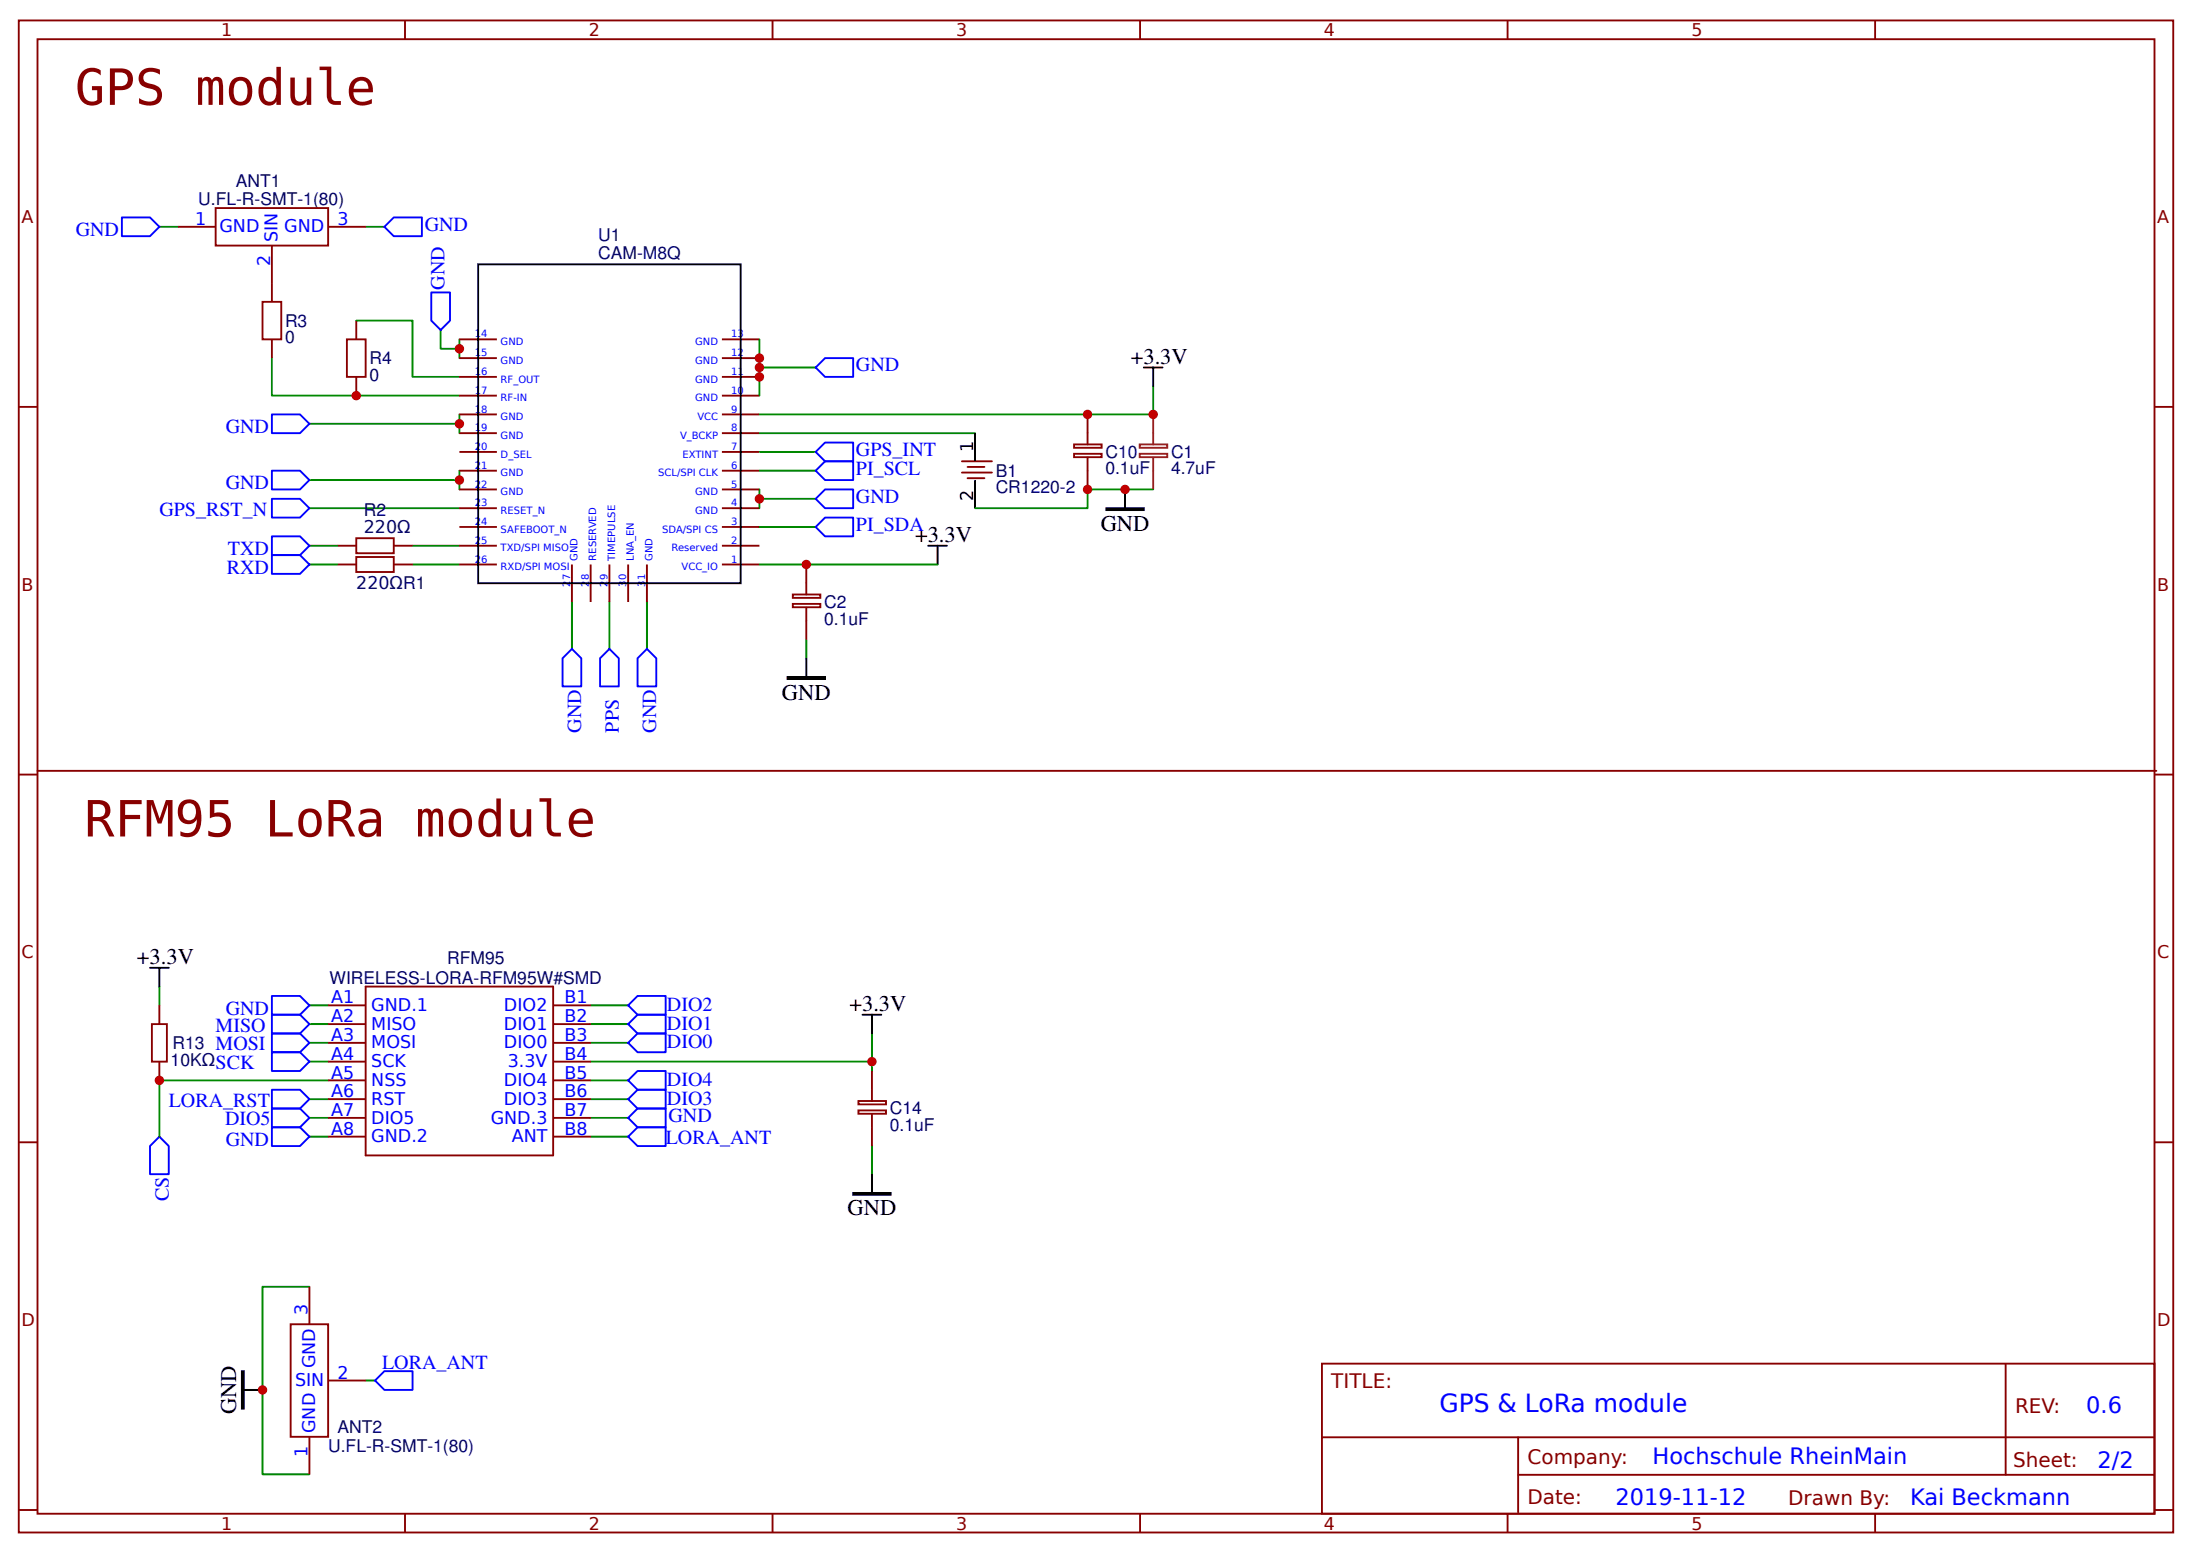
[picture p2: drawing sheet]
<svg xmlns="http://www.w3.org/2000/svg" width="309mm" height="219mm" viewBox="0 0 309 219" stroke-linecap="round" stroke-linejoin="round" font-family="sans-serif">
<g fill="none" stroke="#800" stroke-width=".26">
<path d="M2.6 2.9h304.1v213.2h-304.1zM5.3 5.5h298.7v208h-298.7zM57.1 2.9v2.6M109 2.9v2.6M160.9 2.9v2.6M212.7 2.9v2.6M264.6 2.9v2.6M25.1 32h5.3M30.4 29.3h15.9v5.3h-15.9zM38.4 34.6v8M46.3 32h5.3M2.6 57.4h2.7"/>
<path d="M38.4 47.9v2.6M50.3 45.2v2.7M50.3 53.2v2.6M64.8 58.4h5.3M64.8 55.8h5.3M64.8 53.2h5.3M64.8 50.5h5.3M64.8 47.9h5.3M101.9 58.4h5.3M101.9 55.8h5.3M101.9 53.2h5.3M101.9 50.5h5.3"/>
<path d="M101.9 47.9h5.3M153.5 58.4v4.3M304 57.4h2.7M47.6 77h2.7M47.6 79.6h2.7M50.3 75.9h5.3v2.1h-5.3zM50.3 78.6h5.3v2.1h-5.3zM55.6 77h2.6M55.6 79.6h2.6M64.8 77h5.3M64.8 79.6h5.3M64.8 74.3h5.3"/>
<path d="M64.8 71.7h5.3M64.8 69h5.3M64.8 66.4h5.3M64.8 63.7h5.3M64.8 61.1h5.3M80.7 79.6v5.3M83.3 79.6v5.3M86 79.6v5.3M88.6 79.6v5.3M91.3 79.6v5.3M101.9 77h5.3M101.9 79.6h5.3"/>
<path d="M101.9 74.3h5.3M101.9 71.7h5.3M101.9 69h5.3M101.9 66.4h5.3M101.9 63.7h5.3M101.9 61.1h5.3M113.8 79.6v4.2M135.7 65.1h4.3M135.7 66.6h4.3M136.5 65.9h2.4M136.5 67.4h2.4M151.6 64h3.8v.5h-3.8z"/>
<path d="M151.6 62.7h3.8v.5h-3.8zM153.5 64.5v4.5M111.9 85.2h3.9v.4h-3.9zM111.9 83.8h3.9v.5h-3.9zM113.8 85.7v4.5M2.6 109.2h2.7M5.3 108.7h299M304 109.2h2.7M51.6 139.1h26.5v23.9h-26.5zM21.4 144.4h2.1v5.3h-2.1zM22.5 141.8v2.6M22.5 149.7v2.7"/>
<path d="M46.3 141.8h5.3M46.3 144.4h5.3M46.3 147.1h5.3M46.3 149.7h5.3M46.3 152.4h5.3M46.3 155h5.3M46.3 157.7h5.3M78.1 141.8h5.2M78.1 144.4h5.2M78.1 147.1h5.2M78.1 149.7h5.2M78.1 152.4h5.2"/>
<path d="M78.1 155h5.2M78.1 157.7h5.2M121.1 156.6h3.9v.5h-3.9zM121.1 155.3h3.9v.5h-3.9zM123 151.1v4.2M123 157.1v4.5M2.6 161.1h2.7M46.3 160.3h5.3M78.1 160.3h5.2M304 161.1h2.7M41 186.8h5.3v15.8h-5.3zM43.7 181.5v5.3"/>
<path d="M46.3 194.7h5.3M186.5 192.3h117.5v21.2h-117.5zM283 192.3v15.7M2.6 213h2.7M43.7 202.6v5.3M57.1 213.5v2.6M109 213.5v2.6M160.9 213.5v2.6M186.6 202.7h117.3M212.7 213.5v2.6M214.2 208h89.7M214.2 202.7v10.6"/>
<path d="M264.6 213.5v2.6M304 213h2.7"/>
</g>
<g fill="none" stroke="#080" stroke-width=".26">
<path d="M22.5 32h2.6M51.6 32h2.6M38.4 50.5v5.3h26.4M43.7 59.8h21.1M50.3 45.2h7.9v8h6.6M62.2 46.5v2.7h2.6M64.8 47.9v2.6M64.8 58.4v2.7M107.2 47.9v7.9M107.2 51.8h7.9M162.7 54.5v3.9h-55.5M43.7 71.7h21.1"/>
<path d="M43.7 79.6h3.9M43.7 67.7h21.1M43.7 77h3.9M58.2 79.6h6.6M58.2 77h6.6M64.8 66.4v2.6M107.2 61.1h30.4M107.2 79.6h25.1M107.2 63.7h7.9M107.2 70.4h7.9M107.2 69v2.7M107.2 74.3h7.9"/>
<path d="M107.2 66.4h7.9M162.7 69h-9.2v2.7h-15.9M80.7 84.9v6.6M86 84.9v6.6M91.3 84.9v6.6M113.8 90.2v2.6M22.5 139.1v2.7M43.7 144.4h2.6M43.7 147.1h2.6M43.7 149.7h2.6M43.7 155h2.6M43.7 157.7h2.6"/>
<path d="M43.7 141.8h2.6M46.3 152.4h-23.8v7.9M83.3 149.7h39.7v1.4M83.3 144.4h5.3M83.3 147.1h5.3M83.3 155h5.3M83.3 157.7h5.3M83.3 141.8h5.3M83.3 152.4h5.3M123 145.8v3.9M43.7 160.3h2.6M83.3 160.3h5.3"/>
<path d="M123 161.6v4M43.7 181.5h-6.7v26.4h6.7M51.6 194.7h1.3"/>
</g>
<g fill="none" stroke="#000" stroke-width=".26">
<path d="M67.5 37.3h37v45h-37zM161.4 51.8h2.6M162.7 51.8v2.7M131 77h2.6M132.3 77v2.6M137.6 61.1v4M137.6 67.7v4M158.7 69v2.7M113.8 92.8v2.7M21.2 136.5h2.6M22.5 136.5v2.6M121.7 143.1h2.7"/>
<path d="M123 143.1v2.7M123 165.6v2.6M34.4 196h2.6"/>
</g>
<g fill="none" stroke="#00f" stroke-width=".26">
<path d="M17.2 30.7h4l1.3 1.3-1.3 1.3h-4zM54.2 32l1.4-1.3h3.9v2.6h-3.9zM38.4 58.4h3.9l1.4 1.4-1.4 1.3h-3.9zM60.9 41.2h2.6v4l-1.3 1.3-1.3-1.3zM115.1 51.8l1.3-1.3h4v2.7h-4zM38.4 70.4h3.9l1.4 1.3-1.4 1.3h-3.9zM38.4 66.4h3.9l1.4 1.3-1.4 1.3h-3.9zM38.4 78.3h3.9l1.4 1.3-1.4 1.3h-3.9zM38.4 75.6h3.9l1.4 1.4-1.4 1.3h-3.9zM115.1 63.7l1.3-1.3h4v2.7h-4zM115.1 70.4l1.3-1.4h4v2.7h-4zM115.1 74.3l1.3-1.3h4v2.6h-4z"/>
<path d="M115.1 66.4l1.3-1.3h4v2.6h-4zM80.7 91.5l1.3 1.3v4h-2.6v-4zM86 91.5l1.3 1.3v4h-2.6v-4zM91.3 91.5l1.3 1.3v4h-2.6v-4zM38.4 156.3h3.9l1.4 1.4-1.4 1.3h-3.9zM38.4 153.7h3.9l1.4 1.3-1.4 1.3h-3.9zM38.4 148.4h3.9l1.4 1.3-1.4 1.4h-3.9zM38.4 145.8h3.9l1.4 1.3-1.4 1.3h-3.9zM38.4 143.1h3.9l1.4 1.3-1.4 1.4h-3.9zM38.4 159h3.9l1.4 1.3-1.4 1.3h-3.9zM38.4 140.5h3.9l1.4 1.3-1.4 1.3h-3.9zM88.6 157.7l1.4-1.4h3.9v2.7h-3.9z"/>
<path d="M88.6 155l1.4-1.3h3.9v2.6h-3.9zM88.6 152.4l1.4-1.3h3.9v2.6h-3.9zM88.6 147.1l1.4-1.3h3.9v2.6h-3.9zM88.6 144.4l1.4-1.3h3.9v2.7h-3.9zM88.6 141.8l1.4-1.3h3.9v2.6h-3.9zM22.5 160.3l1.3 1.3v4h-2.6v-4zM88.6 160.3l1.4-1.3h3.9v2.6h-3.9zM52.9 194.7l1.3-1.3h4v2.6h-4z"/>
</g>
<path d="M156.1 71.7h5.3v.2h-5.3zM111.1 95.5h5.3v.3h-5.3zM120.4 168.2h5.3v.3h-5.3zM34.1 193.4h.3v5.3h-.3z" fill="#000" stroke="#000" stroke-width=".26"/>
<path d="M37 42.6h2.7v5.3h-2.7zM48.9 47.9h2.7v5.3h-2.7z" fill="none" stroke="#a00000" stroke-width=".26"/>
<path d="M162.7 58.4v4.3M160.8 64h3.9v.5h-3.9zM160.8 62.7h3.9v.5h-3.9zM162.7 64.5v4.5" fill="none" stroke="#8d2323" stroke-width=".26"/>
<g fill="#c00">
<circle cx="22.5" cy="152.4" r=".66"/>
<circle cx="123" cy="149.7" r=".66"/>
<circle cx="64.8" cy="49.2" r=".66"/>
<circle cx="64.8" cy="67.7" r=".66"/>
<circle cx="107.2" cy="51.8" r=".66"/>
<circle cx="50.3" cy="55.8" r=".66"/>
<circle cx="158.8" cy="69" r=".66"/>
<circle cx="162.7" cy="58.4" r=".66"/>
<circle cx="153.5" cy="58.4" r=".66"/>
<circle cx="107.2" cy="50.5" r=".66"/>
<circle cx="107.2" cy="53.2" r=".66"/>
<circle cx="64.8" cy="59.8" r=".66"/>
<circle cx="107.2" cy="70.4" r=".66"/>
<circle cx="113.8" cy="79.6" r=".66"/>
<circle cx="153.5" cy="69" r=".66"/>
<circle cx="37" cy="196" r=".66"/>
</g>
<g font-size="7.1" fill="#800">
<text x="10.6" y="14.8">GPS module</text>
<text x="11.9" y="118">RFM95 LoRa module</text>
</g>
<text font-size="3.5" fill="#00f" x="203.1" y="199.1">GPS &amp; LoRa module</text>
<g font-size="3.2">
<text x="159.5" y="51.3">+3.3V</text>
<text x="129.1" y="76.4">+3.3V</text>
<text x="155.3" y="74.9">GND</text>
<text x="110.3" y="98.7">GND</text>
<text x="19.3" y="136">+3.3V</text>
<text x="119.9" y="142.6">+3.3V</text>
<text x="119.6" y="171.4">GND</text>
<text x="33.3" y="199.5" transform="rotate(-90 33.3 199.5)">GND</text>
</g>
<g font-size="3.2" fill="#00f">
<text x="294.4" y="199.3">0.6</text>
<text x="233.2" y="206.4">Hochschule RheinMain</text>
<text x="296" y="207">2/2</text>
<text x="228" y="212.3">2019-11-12</text>
<text x="269.5" y="212.2">Kai Beckmann</text>
</g>
<g font-size="2.8" fill="#00f">
<text x="10.7" y="33.3">GND</text>
<text x="59.9" y="32.5">GND</text>
<text x="62.7" y="40.9" transform="rotate(-90 62.7 40.9)">GND</text>
<text x="120.8" y="52.4">GND</text>
<text x="31.9" y="61.1">GND</text>
<text x="120.8" y="64.3">GPS_INT</text>
<text x="31.9" y="69">GND</text>
<text x="120.8" y="70.9">GND</text>
<text x="120.8" y="66.9">PI_SCL</text>
<text x="22.5" y="72.8">GPS_RST_N</text>
<text x="120.8" y="74.9">PI_SDA</text>
<text x="32" y="80.9">RXD</text>
<text x="32.2" y="78.3">TXD</text>
<text x="82" y="103.3" transform="rotate(-90 82 103.3)">GND</text>
<text x="87.3" y="103.3" transform="rotate(-90 87.3 103.3)">PPS</text>
<text x="92.6" y="103.3" transform="rotate(-90 92.6 103.3)">GND</text>
<text x="31.9" y="143.1">GND</text>
<text x="94.1" y="142.6">DIO2</text>
<text x="30.4" y="148.1">MOSI</text>
<text x="30.4" y="145.5">MISO</text>
<text x="94.1" y="147.9">DIO0</text>
<text x="94.1" y="145.2">DIO1</text>
<text x="30.4" y="150.8">SCK</text>
<text x="94.1" y="155.8">DIO3</text>
<text x="94.1" y="153.2">DIO4</text>
<text x="23.8" y="156.1">LORA_RST</text>
<text x="31.8" y="158.7">DIO5</text>
<text x="31.9" y="161.6">GND</text>
<text x="93.9" y="161.4">LORA_ANT</text>
<text x="94.3" y="158.2">GND</text>
<text x="23.8" y="169.4" transform="rotate(-90 23.8 169.4)">CS</text>
<text x="53.9" y="193.1">LORA_ANT</text>
</g>
<g font-size="2.8" fill="#800">
<text x="187.9" y="195.8">TITLE:</text>
<text x="284.3" y="199.3">REV:</text>
<text x="215.5" y="206.4">Company:</text>
<text x="284.1" y="206.9">Sheet:</text>
<text x="215.5" y="212.2">Date:</text>
<text x="252.3" y="212.2">Drawn By:</text>
</g>
<g font-size="2.5" fill="#800">
<text x="31.2" y="5.1">1</text>
<text x="83.1" y="5.1">2</text>
<text x="134.9" y="5.1">3</text>
<text x="186.8" y="5.1">4</text>
<text x="238.7" y="5.1">5</text>
<text x="3" y="31.5">A</text>
<text x="304.4" y="31.5">A</text>
<text x="3" y="83.3">B</text>
<text x="304.4" y="83.3">B</text>
<text x="3" y="135.2">C</text>
<text x="304.4" y="135.2">C</text>
<text x="3" y="187">D</text>
<text x="304.4" y="187">D</text>
<text x="31.2" y="215.7">1</text>
<text x="83.1" y="215.7">2</text>
<text x="134.9" y="215.7">3</text>
<text x="186.8" y="215.7">4</text>
<text x="238.7" y="215.7">5</text>
</g>
<g font-size="2.5" fill="#000080">
<text x="28" y="29">U.FL-R-SMT-1(80)</text>
<text x="33.3" y="26.3">ANT1</text>
<text x="84.4" y="34">U1</text>
<text x="84.4" y="36.5">CAM-M8Q</text>
<text x="40.2" y="46.1">R3</text>
<text x="40.2" y="48.4">0</text>
<text x="52.1" y="53.7">0</text>
<text x="52.1" y="51.4">R4</text>
<text x="156" y="64.6">C10</text>
<text x="165.2" y="64.6">C1</text>
<text x="140.5" y="69.6">CR1220-2</text>
<text x="140.5" y="67.2">B1</text>
<text x="156" y="66.9">0.1uF</text>
<text x="165.2" y="66.9">4.7uF</text>
<text x="51.3" y="75.1">220Ω</text>
<text x="51.3" y="72.8">R2</text>
<text x="50.3" y="83.1">220ΩR1</text>
<text x="116.3" y="88.1">0.1uF</text>
<text x="116.3" y="85.7">C2</text>
<text x="63.1" y="136">RFM95</text>
<text x="46.5" y="138.8">WIRELESS-LORA-RFM95W#SMD</text>
<text x="24.3" y="148">R13</text>
<text x="24.1" y="150.4">10KΩ</text>
<text x="125.5" y="159.5">0.1uF</text>
<text x="125.5" y="157.1">C14</text>
<text x="47.6" y="202.1">ANT2</text>
<text x="46.3" y="204.8">U.FL-R-SMT-1(80)</text>
</g>
<g font-size="2.5" fill="#00f">
<text x="27.5" y="31.7">1</text>
<text x="31" y="32.8">GND</text>
<text x="39.2" y="34.1" transform="rotate(-90 39.2 34.1)">SIN</text>
<text x="40.1" y="32.8">GND</text>
<text x="47.6" y="31.7">3</text>
<text x="38.1" y="37.5" transform="rotate(-90 38.1 37.5)">2</text>
<text x="46.7" y="141.5">A1</text>
<text x="52.4" y="142.6">GND.1</text>
<text x="71.1" y="142.6">DIO2</text>
<text x="79.6" y="141.5">B1</text>
<text x="46.7" y="144.2">A2</text>
<text x="46.7" y="146.8">A3</text>
<text x="46.7" y="149.5">A4</text>
<text x="52.4" y="145.2">MISO</text>
<text x="52.4" y="147.9">MOSI</text>
<text x="71.1" y="147.9">DIO0</text>
<text x="71.1" y="145.2">DIO1</text>
<text x="79.6" y="149.5">B4</text>
<text x="79.6" y="146.8">B3</text>
<text x="79.6" y="144.2">B2</text>
<text x="46.7" y="152.1">A5</text>
<text x="46.7" y="154.8">A6</text>
<text x="52.4" y="150.5">SCK</text>
<text x="52.4" y="153.2">NSS</text>
<text x="52.4" y="155.8">RST</text>
<text x="71.1" y="155.8">DIO3</text>
<text x="71.1" y="153.2">DIO4</text>
<text x="71.6" y="150.5">3.3V</text>
<text x="79.6" y="154.8">B6</text>
<text x="79.6" y="152.1">B5</text>
<text x="46.7" y="157.4">A7</text>
<text x="46.7" y="160">A8</text>
<text x="52.4" y="158.5">DIO5</text>
<text x="52.4" y="161.1">GND.2</text>
<text x="69.2" y="158.5">GND.3</text>
<text x="72.2" y="161.1">ANT</text>
<text x="79.6" y="160">B8</text>
<text x="79.6" y="157.4">B7</text>
<text x="43.4" y="185.4" transform="rotate(-90 43.4 185.4)">3</text>
<text x="41.6" y="195.5">SIN</text>
<text x="44.4" y="193" transform="rotate(-90 44.4 193)">GND</text>
<text x="47.6" y="194.4">2</text>
<text x="44.4" y="202.1" transform="rotate(-90 44.4 202.1)">GND</text>
<text x="43.4" y="205.5" transform="rotate(-90 43.4 205.5)">1</text>
</g>
<g font-size="2.5">
<text x="137.3" y="63.7" transform="rotate(-90 137.3 63.7)">1</text>
<text x="137.3" y="70.6" transform="rotate(-90 137.3 70.6)">2</text>
</g>
<g font-size="1.4" fill="#00f">
<text x="67" y="47.6">14</text>
<text x="103.2" y="47.6">13</text>
<text x="67" y="50.2">15</text>
<text x="67" y="52.9">16</text>
<text x="70.6" y="48.7">GND</text>
<text x="70.6" y="51.3">GND</text>
<text x="70.6" y="53.9">RF_OUT</text>
<text x="98.1" y="53.9">GND</text>
<text x="98.1" y="51.3">GND</text>
<text x="98.1" y="48.7">GND</text>
<text x="103.2" y="52.9">11</text>
<text x="103.2" y="50.2">12</text>
<text x="67" y="55.5">17</text>
<text x="67" y="58.2">18</text>
<text x="70.6" y="56.6">RF-IN</text>
<text x="70.6" y="59.2">GND</text>
<text x="98.1" y="56.6">GND</text>
<text x="98.4" y="59.2">VCC</text>
<text x="103.2" y="58.2">9</text>
<text x="103.2" y="55.5">10</text>
<text x="67" y="60.8">19</text>
<text x="67" y="63.5">20</text>
<text x="70.6" y="61.9">GND</text>
<text x="70.6" y="64.5">D_SEL</text>
<text x="96" y="61.9">V_BCKP</text>
<text x="96.3" y="64.5">EXTINT</text>
<text x="103.2" y="63.5">7</text>
<text x="103.2" y="60.8">8</text>
<text x="67" y="66.1">21</text>
<text x="67" y="68.8">22</text>
<text x="67" y="71.4">23</text>
<text x="70.6" y="67.2">GND</text>
<text x="70.6" y="69.8">GND</text>
<text x="92.9" y="67.2">SCL/SPI CLK</text>
<text x="98.1" y="69.8">GND</text>
<text x="103.2" y="71.4">4</text>
<text x="103.2" y="68.8">5</text>
<text x="103.2" y="66.1">6</text>
<text x="67" y="74.1">24</text>
<text x="67" y="76.7">25</text>
<text x="70.6" y="72.5">RESET_N</text>
<text x="70.6" y="75.1">SAFEBOOT_N</text>
<text x="70.6" y="77.8">TXD/SPI MISO</text>
<text x="93.4" y="75.1">SDA/SPI CS</text>
<text x="94.8" y="77.8">Reserved</text>
<text x="98.1" y="72.5">GND</text>
<text x="103.2" y="76.7">2</text>
<text x="103.2" y="74.1">3</text>
<text x="67" y="79.3">26</text>
<text x="70.6" y="80.4">RXD/SPI MOSI</text>
<text x="80.4" y="82.7" transform="rotate(-90 80.4 82.7)">27</text>
<text x="81.5" y="79.1" transform="rotate(-90 81.5 79.1)">GND</text>
<text x="83.1" y="82.7" transform="rotate(-90 83.1 82.7)">28</text>
<text x="84.1" y="79.1" transform="rotate(-90 84.1 79.1)">RESERVED</text>
<text x="85.7" y="82.7" transform="rotate(-90 85.7 82.7)">29</text>
<text x="86.8" y="79.1" transform="rotate(-90 86.8 79.1)">TIMEPULSE</text>
<text x="88.4" y="82.7" transform="rotate(-90 88.4 82.7)">30</text>
<text x="89.4" y="79.1" transform="rotate(-90 89.4 79.1)">LNA_EN</text>
<text x="91" y="82.7" transform="rotate(-90 91 82.7)">31</text>
<text x="92.1" y="79.1" transform="rotate(-90 92.1 79.1)">GND</text>
<text x="96.2" y="80.4">VCC_IO</text>
<text x="103.2" y="79.3">1</text>
</g>
</svg>
